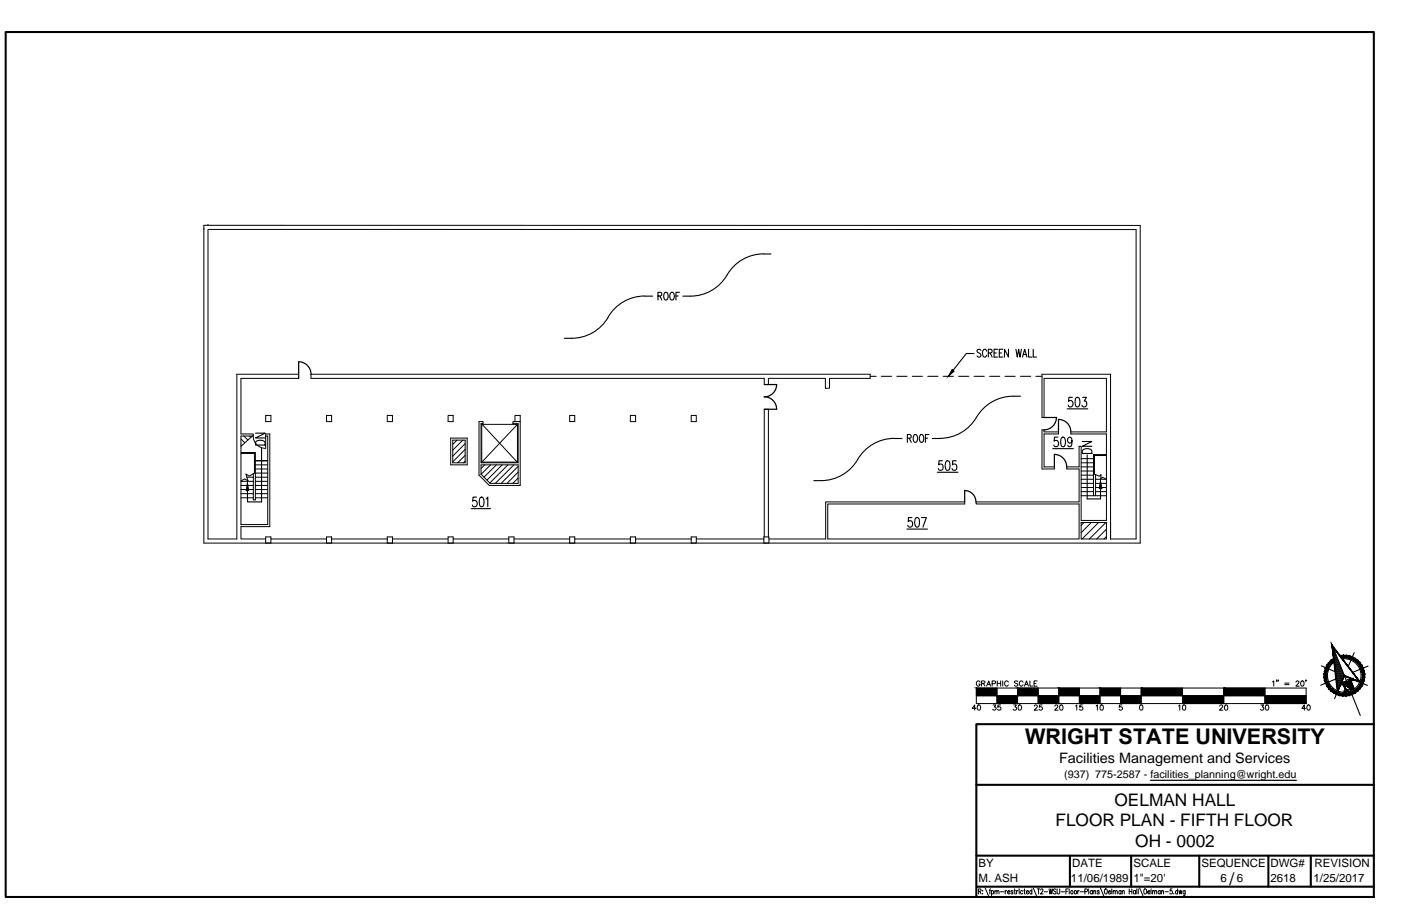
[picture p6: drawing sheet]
<svg xmlns="http://www.w3.org/2000/svg" width="432mm" height="279mm" viewBox="0 0 432 279" stroke-linecap="round" stroke-linejoin="round" font-family="sans-serif">
<!-- layer: A-EXISTING -->
<g fill="none" stroke="#000" stroke-width=".31">
<path d="M62.8 70.8h.1M62.8 69.5h288.6v98h-288.6zM64.1 69.5h.1M92 116.7h-17.7v17.1h3.8v.7h-3.8v5h4.4v14.6h-.6v-8M92 115.4h-19v50.8h-8.9v-95.4h286.1v95.4h-7.9v-50.8h-21.1v13.3h.6v-12h19.2v16.5h-11v.6h11v26.7h-7.8v-22.9h-.6v6.4h-3.8v.6h3.8v10.2h-31.8v.6h31.8v10.8h-77.5v-10.8h42.2v-.6h-42.8v11.4h-17.5M95.9 115.4h172.3v1.3h-12.5v3h-1.3v-3h-17.6v1.9h-1.2v-1.9h-139.7zM268.2 116h1.9M271.6 116h3.2M276.4 116h3.2M281.1 116h3.2M285.9 116h3.2M290.7 116h3.1"/>
<path d="M295.5 116h3.1M300.2 116h3.2M305 116h3.2M309.7 116h3.2M314.5 116h3.2M319.2 116h2M77.8 134.5l-3.5 3.1M78 134.4a3.8 3.8 0 0 0 3.9 3.9M81.9 134.5h.6v27.3h-8.2v-22h4.1v6.1l-1.6 .9-1-.6 .6 2.1-1-.6-1.1 .7M81.9 138.3v-4.5h1.3v28.6h-8.9v3.8h7.6M81.9 128.1h1.6v1.9h-1.6zM100.6 128.1h1.6v1.9h-1.6z"/>
<path d="M119.4 128.1h1.6v1.9h-1.6zM138.1 128.1h1.6v1.9h-1.6zM138.9 135.1h5.1v8.3h-5.1zM139.5 135.7h3.9v7h-3.9zM148.6 130.9l10.8 11.6M158.7 130v-1.9h1.6v1.9h-2.2v.7h1.6v12h-11.4v-12h.6v-.7h-1.3v16.5l3.2 3.2h9.5v-19.7M159.5 130.9h-11v11.6h11v-11.6l-11 11.6M175.6 128.1h1.5v1.9h-1.5zM194.3 128.1h1.6v1.9h-1.6zM213 128.1h1.6v1.9h-1.6zM321.2 132.6h.6v.6h4.4v.6h-4.4v10.2h3.2v.6h-3.8zM74.3 148.4h3.8"/>
<path d="M74.3 149.7h3.8M74.3 151h3.8M74.3 152.2h3.8M74.3 153.5h3.8M76.1 147.2h2M78.7 148.4h3.8M78.7 149.7h3.8M78.7 151h3.8M78.7 147.2h3.8M78.7 152.2h3.8M78.7 153.5h3.8M78.7 143.4h3.8"/>
<path d="M78.7 144.6h3.8M78.7 145.9h3.8M82.5 142.1h-3.8h3.8M148.3 143.4h11.4v5.7h-8.6l-2.8-2.9zM333.2 149.1h3.8M333.2 142.7h3.8M333.2 151.6h3.8M333.2 150.3h3.8M333.2 147.8h3.8M333.2 152.9h7.8M333.2 146.5h3.8M333.2 144h3.8"/>
<path d="M333.2 145.3h3.8M333.2 141.4h3.8M337.7 149.1h3.3M337.7 146.4v6.5M337.7 151.6h3.3M337.7 150.3h3.3M341 140.5h-3.7v5.7l1.6 .7 .5-.5-.1 1.3 .5-.5 1.2 .6h-3.3M341 140.2h-4v12.7M81.9 165.6h1.6v1.9h-1.6zM83.5 166.2h17.1M100.6 167.5v-1.9h1.6v1.9M102.2 166.2h17.2"/>
<path d="M119.4 167.5v-1.9h1.6v1.9M121 166.2h17.1M138.1 167.5v-1.9h1.6v1.9M139.7 166.2h17.1M156.8 167.5v-1.9h1.6v1.9M158.4 166.2h17.2M175.6 167.5v-1.9h1.5v1.9M177.1 166.2h17.2M194.3 167.5v-1.9h1.6v1.9M195.9 166.2h17.1M213 165.6h1.6v1.9h-1.6zM214.6 166.2h20.8"/>
<path d="M235.4 165.6h1.6v1.9h-1.6zM235.6 165.6v-39.4h1.2v39.4M333.2 161.1v5.1h7.8v-5.1M341 161.1h-7.8h7.8"/>
</g>
<!-- layer: A-NOTE -->
<g fill="none" stroke="#000" stroke-width=".34">
<path d="M235.4 78.3a13.3 13.3 0 0 0-11.9 7.5 13.7 13.7 0 0 1-13 5.5M235.4 78.3h2.2M201.1 91.3a13.6 13.6 0 0 0-14.3 7.5 13.6 13.6 0 0 1-12.8 5.5M202.8 91.3l1-.1 .2-.4-.2-.5-1-.2v2.4M203.4 91.3l.6 1.2M204.9 90.3l.2-.2a1.36 1.36 0 0 1 .3 2.4 1.29 1.29 0 0 1-.5-2.2zM206.8 90.3l.2-.2a1.36 1.36 0 0 1 .3 2.4 1.28 1.28 0 0 1-1-.9 1.28 1.28 0 0 1 .5-1.3zM208.3 91.3h.7M209.4 90.1h-1.1v2.4M300.2 109h-2.4l-4 5.2M302.3 108a.6 .6 0 0 0-.8-.3 .6 .6 0 0 0-.3 .8l.8 .5a.63 .63 0 0 1 .2 1 .63 .63 0 0 1-1.1-.2M304.1 108.3a.67 .67 0 0 0-.8-.6 .67 .67 0 0 0-.5 .9v.6a.67 .67 0 0 0 .5 .9 .67 .67 0 0 0 .8-.6"/>
<path d="M304.6 108.9l1-.2 .2-.3-.2-.6-1-.1v2.4M305.2 108.9l.6 1.2M306.4 108.9h.7M307.5 107.7h-1.1v2.4h1.1M308 108.9h.7M309.1 107.7h-1.1v2.4h1.1M310.8 107.7v2.4l-1.2-2.4v2.4M313.1 107.7l.4 2.4 .5-2.4 .4 2.4 .4-2.4M315.1 110.1l.7-2.4 .7 2.4M315.4 109.3h.8M317 107.7v2.4h1M318.4 107.7v2.4h1.1"/>
<path d="M78.8 133.6h2.9l-2.9 1.5h2.9M78.9 136.2a1.93 1.93 0 0 1 2.8 .3v.8h-2.9zM80.6 138.2v16.6h-4.3v-3.5M275.6 135.2a13.3 13.3 0 0 0-11.9 7.5 13 13 0 0 1-10.6 5.5M275.6 135.2h2.4M279.7 135.1h1l.2-.4-.2-.6-1-.1v2.4M280.3 135.1l.6 1.3M281.8 134.1l.2-.1a1.27 1.27 0 0 1 .8 1.2 1.27 1.27 0 0 1-.8 1.2 1.69 1.69 0 0 1-.2-2.3zM283.7 134.1l.2-.1a1.27 1.27 0 0 1 .8 1.2 1.27 1.27 0 0 1-.8 1.2 1.69 1.69 0 0 1-.2-2.3zM285.2 135.1h.7M286.3 134h-1.1v2.4M287.3 135.2h2.4"/>
<path d="M312.2 122.2a13.4 13.4 0 0 0-11.9 7.4 13 13 0 0 1-10.6 5.6M312.3 122.2h2.2M333.6 136.2h2.9l-2.9 1.4h2.9M333.7 138.8a1.87 1.87 0 0 1 2.8 .3v.7h-2.9zM250.8 148.2h2.3M335.1 140.3v13.6h4.1v-3.2"/>
</g>
<!-- layer: HATCH -->
<g fill="none" stroke="#000" stroke-width=".31">
<path d="M74.3 135.4l1.2 1.1M74.3 137.2l.2 .2M75.2 134.5l1.2 1.2M76.9 134.5l.4 .3M140.9 135.7l-1.4 1.3M142.6 135.7l-3.1 3.1M143.4 136.8l-3.9 3.8M143.4 138.6l-3.9 3.8M143.4 140.4l-2.3 2.3M143.4 142.2l-.6 .5M149.4 143.4l-1.1 1.1M151.2 143.4l-2.9 2.9"/>
<path d="M153 143.4l-3.8 3.8M154.8 143.4l-4.7 4.7M156.6 143.4l-5.6 5.5M158.4 143.4l-5.7 5.7M159.7 143.8l-5.3 5.3M159.7 145.6l-3.4 3.5M159.7 147.4l-1.7 1.7M334.1 161.1l-.9 .9M336.4 161.1l-3.2 3.2M338.6 161.1l-5.1 5.1M340.8 161.1l-5 5.1M341 163.2l-3 3"/>
<path d="M341 165.5l-.8 .7"/>
</g>
<!-- layer: A-NOTE -->
<path d="M293.5 113.9l.6 .5-1.8 1.6zM76.3 148.9l.3 2.4h-.7zM339.2 148.3l.4 2.4h-.8z" fill="#000" stroke="#000" stroke-width=".31"/>
<!-- layer: A-DOOR -->
<path d="M92 111.6a3.8 3.8 0 0 1 3.9 3.8M92 111.6v5.1M235.6 118.6h3.8a3.8 3.8 0 0 1-3.9 3.8M235.5 122.4a3.8 3.8 0 0 1 3.9 3.8h-3.8M321.8 128.7h3.8a3.8 3.8 0 0 1-3.8 3.9M330 133.2a3.8 3.8 0 0 0-3.8-3.9v3.9M297.3 151.3a3.5 3.5 0 0 1 3.5 3.5M297.3 151.3v3.5M328.8 144a3.8 3.8 0 0 0-3.9-3.9l.1 3.9" fill="none" stroke="#000" stroke-width=".38"/>
<!-- layer: ROOM-NUMBER -->
<g fill="none" stroke="#000" stroke-width=".34">
<path d="M324.5 138.4h6.3M326.1 134.8h-1.1l-.1 1.3a.89 .89 0 0 1 1.4 .7 .89 .89 0 0 1-1.4 .7l-.1-.3M327.2 135l.6-.2a2.02 2.02 0 0 1 0 3h-.3a1.38 1.38 0 0 1-.6-1.7zM328.9 126.1h6.4M330.4 135.8l-.3 .7a.88 .88 0 0 1-1.2-.6 .88 .88 0 0 1 .8-1.1 1.21 1.21 0 0 1 .7 1.7l-.3 1.1-.6 .2-.4-.5M330.5 122.5h-1l-.2 1.3a.95 .95 0 0 1 1.5 .5 .95 .95 0 0 1-1.1 1.2l-.5-.6M331.7 122.7l.5-.2a2.02 2.02 0 0 1 0 3h-.2a1.38 1.38 0 0 1-.6-1.7zM333.7 122.5h1.1l-.6 1.2a.86 .86 0 0 1 .7 1.2 .86 .86 0 0 1-1.3 .3l-.1-.3M145.3 156.9h5.9M146.9 153.3h-1.1l-.1 1.3a.89 .89 0 0 1 1.4 .7 .89 .89 0 0 1-1.4 .7l-.1-.3M148 153.5l.6-.2a2.02 2.02 0 0 1 0 3h-.2a1.38 1.38 0 0 1-.7-1.7zM149.8 153.9l.5-.6v3"/>
<path d="M281.1 159.6h-1.1l-.1 1.3 .1-.2a.92 .92 0 0 1 1.3 .9 .92 .92 0 0 1-1.3 .8l-.2-.4M282.3 159.7l.5-.1a1.38 1.38 0 0 1 .6 1.7l-.3 1.1-.6 .2a2.28 2.28 0 0 1-.2-2.9zM284 159.6h1.5l-1 3M288.9 145.6h6.3M290.5 142.1h-1.1v1.1a.92 .92 0 0 1 1.3 .9 .92 .92 0 0 1-1.3 .8l-.2-.4M291.6 142.3l.6-.2a2.36 2.36 0 0 1 .3 2.8l-.6 .1a2.23 2.23 0 0 1-.3-2.7zM294.7 142.1h-1.1v1.1a.92 .92 0 0 1 1.3 .9 .92 .92 0 0 1-1.3 .8l-.2-.4M279.5 163.2h6.3"/>
</g>
<!-- layer: BORDER -->
<path d="M1.7 9.9h421.7v266.7h-421.7zM423.4 223.3h-122.5v53.3M300.9 242h122.5M300.9 263.9h122.5M301.1 273.4h122.3M329.7 263.9v9.5M348.6 263.9v9.5M369.6 263.9v9.5M390.9 263.9v9.5M404 263.9v9.5" fill="none" stroke="#000" stroke-width=".63"/>
<!-- layer: BORDER-NOTE -->
<path d="M354.6 240.6h45" fill="none" stroke="#000" stroke-width=".38"/>
<g fill="none" stroke="#000" stroke-width=".31">
<path d="M301.6 274.9l.7-.1v-.6l-.7-.1v1.6M302 274.9l.4 .8M302.9 274.6h.1M302.9 275.6h.1M303.6 273.8l1 2.4M304.9 274.6h.4M305.3 274.1l-.2 .3v1.3M305.6 274.9l.1-.2a.44 .44 0 0 1 .6 .5 .44 .44 0 0 1-.7 .3M305.6 274.6v1.6M306.6 275l.3-.4 .3 .1 .1 1M306.6 274.6v1.1M307.3 275l.3-.4 .2 .1 .1 1"/>
<path d="M308.3 275h1.1M309.8 274.6v1.1M310.3 274.6l-.5 .5M310.6 275.1h.6l-.1-.4a.44 .44 0 0 0-.5 .5 .44 .44 0 0 0 .6 .3M312.2 274.9l-.2-.3-.4 .1v.3l.6 .5-.2 .2-.4-.2M312.6 274.6h.3M312.7 274.1v1.3l.3 .3M313.3 274.6v1.1M313.8 274.6l-.5 .5M314.1 274.2h.1M314.1 274.6v1.1M315.2 274.9l-.1-.2a.45 .45 0 0 0-.6 .5 .45 .45 0 0 0 .7 .3"/>
<path d="M315.6 274.6h.3M315.7 274.1v1.3l.3 .3M316.3 275.1h.7l-.1-.4a.44 .44 0 0 0-.6 .5 .44 .44 0 0 0 .7 .3M318 274.9l-.1-.2a.44 .44 0 0 0-.6 .5 .44 .44 0 0 0 .7 .3M318 274.1v1.6M318.4 273.8l1.1 2.4M319.7 274.1h.8M320.1 274.1v1.6M320.8 274.5v-.1a.36 .36 0 0 1 .5-.2 .36 .36 0 0 1 .1 .5l-.7 1h.8M321.8 275h1M323.3 274.1l.3 1.6 .3-1.6 .3 1.6 .3-1.6M325.5 274.3l-.3-.2-.5 .2 .1 .4 .5 .3a.42 .42 0 0 1 0 .7 .42 .42 0 0 1-.6-.2"/>
<path d="M325.8 274.1l.1 1.4 .3 .2 .2-.1 .2-.3v-1.2M327 275h1.1M328.5 274.9h.5M329.3 274.1h-.8v1.6M329.5 274.1v1.6M332.2 274.6v1.1M332.6 274.6l-.4 .5M332.9 275h1M334.4 275l.6-.1 .1-.7-.7-.1v1.6M335.5 274.1v1.6M336.7 274.9l-.1-.2a.44 .44 0 0 0-.6 .5 .44 .44 0 0 0 .7 .3M336.7 274.6v1.1"/>
<path d="M337.1 275l.3-.4 .3 .1v1M337.1 274.6v1.1M338.8 274.9l-.2-.3-.4 .1v.3l.6 .5-.2 .2-.4-.2M339.1 273.8l1.1 2.4M340.5 274.3l.2-.2a.77 .77 0 0 1 .6 .8 .77 .77 0 0 1-.7 .7l-.2-.5zM341.6 275.1h.7l-.1-.4a.44 .44 0 0 0-.6 .5 .44 .44 0 0 0 .7 .3M342.7 274.1v1.6M343.1 275l.3-.4 .3 .1v1M343.1 274.6v1.1M343.7 275l.3-.4 .3 .1 .1 1M345.5 274.9l-.1-.2a.44 .44 0 0 0-.6 .5 .44 .44 0 0 0 .7 .3M345.5 274.6v1.1"/>
<path d="M345.9 275l.3-.4 .3 .1v1M345.9 274.6v1.1M348 274.9h.8M348 274.1v1.6M348.8 274.1v1.6M350 274.9l-.1-.2a.45 .45 0 0 0-.6 .5 .45 .45 0 0 0 .7 .3M350 274.6v1.1M350.4 274.1v1.6M350.8 274.1v1.6M351.3 273.8l1 2.4M352.6 274.3l.3-.2a.82 .82 0 0 1 .5 .8 .82 .82 0 0 1-.5 .8l-.4-.6zM353.8 275.1h.6l-.1-.4a.44 .44 0 0 0-.6 .5 .44 .44 0 0 0 .7 .3"/>
<path d="M354.8 274.1v1.6M355.2 275l.3-.4 .3 .1 .1 1M355.2 274.6v1.1M355.9 275l.3-.4 .2 .1 .1 1M357.6 274.9l-.1-.2a.44 .44 0 0 0-.6 .5 .44 .44 0 0 0 .7 .3M357.6 274.6v1.1M358 275l.3-.4 .3 .1v1M358 274.6v1.1M359.1 275h1M361.2 274.1h-.5l-.1 .7a.46 .46 0 0 1 .7 0 .46 .46 0 0 1-.1 .7 .46 .46 0 0 1-.6-.1M361.8 275.6h.1M362.9 274.9v-.2a.44 .44 0 0 0-.7 .5 .44 .44 0 0 0 .7 .3"/>
<path d="M362.9 274.1v1.6M363.4 274.6l.2 1.1 .2-1.1 .2 1.1 .3-1.1M365.3 274.6l-.1 1.5-.4 .1M365.3 274.9l-.2-.2a.44 .44 0 0 0-.5 .5 .44 .44 0 0 0 .7 .3"/>
<circle cx="330.4" cy="275.1" r=".48"/>
<circle cx="331.5" cy="275.1" r=".49"/>
</g>
<!-- layer: NORTH -->
<g fill="#000" stroke="#000" stroke-width=".31">
<path d="M413.4 210.7l.5-.2zM414.9 213.4l.5-.4zM415.5 211.9l1.3-.8 .5 1.2zM415.6 209.9l.6-.3zM416.1 209.9l.2-.1zM416.2 210l.1-.1zM416.4 209.7l.2-.1z"/>
<path d="M408.5 210.7l.7-.3-.2 1.2zM409.2 210.4l-.2 1.2 .6-.4zM409 211.6l.6-.4-.1 1.2zM409.6 211.2l-.1 1.2 .6-.5zM409.5 212.4l.6-.5 .1 1.2zM410.1 211.9l.1 1.2 .5-.6zM410.7 212.5l.3 1.2-.8-.6zM410.7 212.5l.3 1.2 .4-.6zM411.4 213.1l.5 1-.9-.4zM411.4 213.1l.5 1 .3-.6zM412.2 213.5l.6 1-.9-.4zM412.2 213.5l.6 1 .2-.7zM413 213.8l.8 .8-1-.1zM413 213.8l.8 .8v-.7zM413.8 213.9l1 .7h-1zM413.8 213.9l1 .7-.1-.7zM414.7 213.9l1 .6-.9 .1zM414.7 213.9l1 .6-.1-.7zM415.6 213.8l1.1 .4-1 .3zM415.6 213.8l1.1 .4-.3-.7zM416.4 213.5l1.2 .3-.9 .4zM416.4 213.5l1.2 .3-.4-.7zM417.2 213.1l1.2 .1-.8 .6zM417.2 213.1l1.2 .1-.5-.6zM417.9 212.6l1.2-.1-.7 .7zM417.9 212.6l1.2-.1-.6-.5zM418.5 212l1.2-.3-.6 .8zM419 211.3l-.5 .7 1.2-.3zM419 211.3l1.1-.5-.4 .9zM419.5 210.5l-.5 .8 1.1-.5zM419.5 210.5l1-.6-.4 .9zM419.7 209.7l-.2 .8 1-.6zM419.7 209.7l.9-.8-.1 1zM419.9 208.8l-.2 .9 .9-.8zM420.6 208v.9l-.7-.1zM419.9 208v.8l.7-.8zM420.5 206.9l.1 1.1h-.7zM419.7 207.1l.2 .9 .6-1.1zM420.2 206l.3 .9-.8 .2zM419.5 206.3l.2 .8 .5-1.1zM419.7 205.2l.5 .8-.7 .3zM419.1 205.5l.4 .8 .2-1.1zM419.2 204.4l.5 .8-.6 .3zM418.6 204.8l.5 .7 .1-1.1zM418.5 203.7l.7 .7-.6 .4zM418.5 203.7l-.4 .5 .5 .6zM417.8 203.1l.7 .6-.4 .5zM417.8 203.1l-.4 .6 .7 .5zM416.9 202.6l.9 .5-.4 .6zM416.9 202.6l-.3 .7 .8 .4zM416 202.3l.9 .3-.3 .7zM416 202.3l-.2 .7 .8 .3zM415.1 202.1l.9 .2-.2 .7zM415.1 202.1l-.1 .7 .8 .2zM414.1 202.1h1l-.1 .7zM414.1 202.1v.7h.9zM413.1 202.2l1-.1v.7zM413.1 202.2l.2 .7 .8-.1z"/>
<path d="M410.2 203.6l.7-.6 .4 .7zM410.2 203.6l.4 .6 .7-.5zM410.2 203.6l.4 .6-1.1 .2zM409.5 204.4l.6 .4 .5-.6zM409.5 204.4l.6 .4-1.1 .3zM409 205.1l.6 .4 .5-.7zM409 205.1l.6 .4-1.1 .5zM408.5 206l.7 .3 .4-.8zM408.5 206l.7 .3-1 .6zM408.2 206.9l.8 .2 .2-.8zM408.2 206.9l.8 .2-.9 .8zM408.1 207.9h.7l.2-.8zM408.1 207.9h.7l-.7 .9zM408.8 207.9l-.7 .9h.7zM408.1 208.8h.7l-.6 1zM408.8 208.8l-.6 1 .7-.2zM408.2 209.8l.7-.2-.4 1.1zM408.9 209.6l-.4 1.1 .7-.3z"/>
<path d="M410.5 198.8l1.6 14.4 .3-.1zM410.5 198.8l.3 .7 1.6 13.6zM410.5 198.8l.3 .7 8.7 11.1zM410.8 199.5l8.7 11.1-.7-.5zM414.4 208.5l5.1 2.1-.7-.5zM414.3 208.2l4.5 1.9-4.4-1.6zM414.3 208.2l-2 5 2.1-4.7zM414.3 208.2l-2 5-.1-.1z"/>
<path d="M413.5 210.8l.8-.4zM413.5 210.8l.8-.4z"/>
<path d="M414.1 211.2l.8 1.6zM414.1 211.2l.8 1.6-.1 .2z"/>
<path d="M413.9 210.7l1-.6zM413.9 210.7l1-.6z"/>
<path d="M414.5 213.4l.2-.1zM414.5 213.4l.2-.1z"/>
<path d="M414.5 213.4l.2-.1zM414.5 213.4l.2-.1z"/>
<path d="M413.8 210.7l1 2.3zM413.9 210.6l.9 2.3zM413.4 210.9l.5-.3zM413.5 210.8l.4-.2zM413.4 210.7v.2zM413.4 210.7l1.5-.6zM413.5 210.7l1.4-.6zM414.9 210.1l1.6 1zM414.9 210.2l1.8 1.1zM416.2 210.1l.5 1.2zM416.2 210.1l.5 1.2z"/>
<path d="M414.8 213.2l.2-.2zM414.8 213.2l.2-.2z"/>
<path d="M414.8 213.2l.2-.2zM414.8 213.2l.2-.2z"/>
<path d="M414.9 213.4l.5-.4zM414.9 213.3l.6-.2z"/>
<path d="M413.9 210.8l1.4-.4-.4-.3zM413.9 210.8l1.4-.4-1.2 .8z"/>
<path d="M414.8 213l.1-.2zM414.8 213l.1-.1z"/>
<path d="M414.8 213h.2zM414.8 213h.2z"/>
<path d="M414.8 213h.2zM414.8 213h.2z"/>
<path d="M414.8 213.1l.2-.1zM414.8 213.1l.2-.1zM414.8 213.1l.2-.1zM414.8 213.1l.2-.1z"/>
<path d="M414.8 213.1l.2-.1zM414.8 213.1l.2-.1z"/>
<path d="M414.8 213.1l.2-.1zM414.8 213.1l.2-.1zM414.8 213.2l.2-.2zM414.8 213.2l.2-.2z"/>
<path d="M414.8 213.2l.2-.2zM414.8 213.2l.2-.2z"/>
<path d="M414.8 213.2l.2-.2zM414.8 213.2l.2-.1z"/>
<path d="M414.8 213.2l.3-.1zM414.8 213.2l.3-.1z"/>
<path d="M414.8 213.2l.3-.1zM414.7 213.3l.4-.2zM414.7 213.3l.4-.2zM414.7 213.3l.4-.2z"/>
<path d="M414.5 213.4l.6-.3zM414.5 213.4l.6-.3zM414.5 213.4l.6-.3zM414.5 213.4l.6-.3z"/>
<path d="M414.5 213.5l.6-.4zM414.5 213.5l.6-.4zM414.5 213.5l.6-.4zM414.5 213.5l.6-.4z"/>
<path d="M414.5 213.5l.6-.4zM414.5 213.5l.6-.4zM414.5 213.5l.6-.4zM414.5 213.5l.6-.4z"/>
<path d="M414.5 213.5l.7-.4zM414.5 213.5l.7-.4z"/>
<path d="M414.6 213.5l.6-.4zM414.6 213.5l.6-.4z"/>
<path d="M414.6 213.5l.7-.4zM414.6 213.5l.7-.4z"/>
<path d="M414.7 213.4l.6-.3zM414.7 213.4l.6-.3z"/>
<path d="M414.2 211.1l1.4-.6-.3-.1zM414.2 211.1l1.4-.6-1.1 .8z"/>
<path d="M414.8 213.4l.5-.4zM414.8 213.4l.5-.4z"/>
<path d="M415.4 213l.1 .2zM414.5 213.5l1-.3zM414.5 213.5l.9-.4zM414.5 213.4v.1z"/>
<path d="M415.5 211.9l1.2 .8 .6-.4zM416.7 212.7l.6-.4z"/>
<path d="M414.5 211.3l2.1-.1-1-.7zM414.5 211.3l2.1-.1-1.1 .7z"/>
<path d="M415.6 209.8v.2zM415.6 209.8l1-.4zM415.7 209.9l.9-.5zM416.6 209.4l.1 .2z"/>
<path d="M415.7 209.9l.5-.3zM415.7 209.9l.5-.3z"/>
<path d="M415.7 209.9l.5-.3zM415.7 209.9l.5-.3z"/>
<path d="M415.7 209.9l.6-.3zM415.7 209.9l.6-.3z"/>
<path d="M415.8 209.9l.6-.4zM415.8 209.9l.6-.4z"/>
<path d="M416.1 209.9l.2-.1zM416.1 209.9l.2-.1zM416.1 209.9l.2-.1zM416.1 209.9l.2-.1z"/>
<path d="M416.1 209.9h.2zM416.1 209.9l.2-.1z"/>
<path d="M416.1 209.9h.2zM416.1 209.9h.2z"/>
<path d="M416.2 210l.1-.1zM416.2 210l.1-.1z"/>
<path d="M416.3 210.1l1 2.3zM416.3 210.1l1 2.3zM416.7 212.7l.6-.3zM416.7 212.6l.6-.2zM414.3 211.2l2.4 1.5zM414.1 211l2.6 1.6zM414.1 211l.9 1.9zM414.1 211l.9 1.9z"/>
<path d="M416.1 209.9l.2-.2zM416.1 209.9l.2-.2zM416.1 209.9l.2-.2zM416.1 209.9l.3-.2z"/>
<path d="M416.1 209.9l.2-.1zM416.1 209.9l.2-.2z"/>
<path d="M416.1 209.9l.2-.1zM416.1 209.9l.2-.1zM416.1 209.9l.2-.1z"/>
<path d="M416.2 210l.1-.1zM416.2 210l.1-.1z"/>
<path d="M416.2 210l.1-.1zM416.2 210l.1-.1z"/>
<path d="M416.2 210.1l.1-.2zM416.2 210.1l.1-.1z"/>
<path d="M416.2 210.1h.2zM416.2 210.1h.2z"/>
<path d="M415.9 209.9l.5-.4zM415.9 209.9l.5-.4z"/>
<path d="M416.1 209.9l.3-.2zM416.1 209.9l.3-.2z"/>
<path d="M416.1 209.9l.3-.2zM416.1 209.9l.3-.2z"/>
<path d="M416.2 210.2l.6 .9-.4-1zM416.2 210.2l.6 .9-.2 .1z"/>
<path d="M415.9 209.9l.6-.4zM415.9 209.9l.6-.4zM415.9 209.9l.6-.4zM415.9 209.9l.6-.4z"/>
<path d="M415.9 209.9l.7-.4zM415.9 209.9l.7-.4z"/>
<path d="M416 209.9l.6-.4zM416 209.9l.6-.4z"/>
<path d="M416 209.9l.6-.4zM416 209.9l.6-.4z"/>
<path d="M416 209.9l.6-.4zM416 209.9l.6-.3zM416.1 209.9l.5-.3zM416.1 209.9l.5-.3z"/>
</g>
<g fill="none" stroke="#000" stroke-width=".31">
<path d="M414.7 213.2v.1M414.7 213.2l.1 .1M414.8 213.2h.1M414.8 213.1h.1M415.1 213v.1M415.7 209.9v.1M415.9 209.9h.1M416 209.9h.1M416.1 209.9h.1M416.2 209.9l-.1 .1M416.3 209.8h.1M416.3 209.9h.1"/>
<path d="M416.4 209.6l-.1 .1"/>
</g>
<circle cx="414.9" cy="212.9" r=".17" fill="#000"/>
<g fill="none" stroke="#000" stroke-width=".34">
<path d="M410.6 199.2l4.5 11M410.7 199.3v.1M410.9 199.7l-.2 .2M411 200l-.2 .5M407.3 205.3l4.3 1.9M411.2 200.4l-.3 .6M411.3 200.8l-.4 .8M411.5 201.1l-.5 1M411.6 201.5l-.5 1.2M411.7 201.8l-.6 1.5M411.8 209.4l-4.8 1.9M411.9 202.2l-.7 1.6"/>
<path d="M412 202.6l-.8 1.8M412.2 202.9l-.9 2M412.3 203.3l-.9 2.2M412.5 203.6l-1 2.5M412.6 204l-1.1 2.6M412.8 204.4l-1.2 2.8M412.9 204.7l-1.3 3M413.1 205.1l-1.4 3.2M413.1 211.1l-1.8 4.3M413.2 205.5l-1.5 3.3M413.3 205.8l-1.5 3.6M413.5 206.2l-1.6 3.7"/>
<path d="M413.6 206.6l-1.6 3.9M413.7 203.2a5.2 5.2 0 0 1 5.7 6.3 5.2 5.2 0 0 1-7.9 3.2 5.2 5.2 0 0 1-.3-8.5M413.8 206.9l-1.8 4.1M413.9 207.3l-1.8 4.3M414.1 207.7l-2 4.4M414.2 208l-2 4.7M415.9 212.1l3.3 8.5M417.1 209.5l4.3 1.9M417.4 201.3l-1.9 4.3M421.7 205.4l-4.8 2"/>
</g>
<!-- layer: Graphic Scale -->
<g fill="none" stroke="#000" stroke-width=".31">
<path d="M300.8 218.5h-1.2l.8-1.1v1.6M300.9 212.2h101.7v4.8h-101.7zM300.9 214.6h101.7M301.4 217.5a.79 .79 0 0 1 .9 .6 .79 .79 0 0 1-.5 .9l-.5-.3zM302.1 210.4a.59 .59 0 0 0-.7-.4 .59 .59 0 0 0-.5 .6v.4a.58 .58 0 0 0 .6 .6 .58 .58 0 0 0 .6-.6h-.4M302.5 210.7h.9l.2-.4-.4-.3h-.7v1.6M303 210.7l.6 .9M304.1 211.6l.6-1.6 .6 1.6M304.3 211h.8M305.8 210.8l.9-.1 .1-.4-.3-.3h-.7v1.6M306.1 217.4h.8l-.4 .6a.53 .53 0 0 1 .5 .5 .53 .53 0 0 1-.4 .6 .53 .53 0 0 1-.6-.4M307.3 212.2v4.8"/>
<path d="M307.4 210v1.6M307.4 210.7h1M308.4 217.4h-.8l-.1 .7a.56 .56 0 0 1 .9 0 .56 .56 0 0 1-.2 .8 .56 .56 0 0 1-.8-.2M308.4 210v1.6M309 210v1.6M310.8 210.4a.59 .59 0 0 0-.7-.4 .59 .59 0 0 0-.5 .6v.4a.59 .59 0 0 0 .5 .6 .59 .59 0 0 0 .7-.4M312.4 217.4h.8l-.4 .6a.53 .53 0 0 1 .4 .9 .53 .53 0 0 1-.9-.2M313.6 212.2v4.8M313.7 210.2l-.4-.2-.7 .2 .1 .3 .9 .4v.6l-.6 .1-.4-.3M314 217.5a.73 .73 0 0 1 .9 .7 .73 .73 0 0 1-.9 .7l-.2-.6zM315.3 210.4a.59 .59 0 0 0-.6-.4 .59 .59 0 0 0-.5 .6v.4a.59 .59 0 0 0 .4 .6 .59 .59 0 0 0 .7-.4M315.7 211.6l.7-1.6 .6 1.6"/>
<path d="M316 211h.8M317.4 210v1.6h.9M318.7 210.7h.6M318.8 217.8l.2-.3 .4-.1 .3 .5-1 1.1h1.1M319.7 210h-1v1.6h1M320 212.2v4.8M321.2 217.4h-.8l-.1 .7a.56 .56 0 0 1 .8 0 .56 .56 0 0 1-.1 .8 .56 .56 0 0 1-.8-.2M325.1 217.8l.3-.4h.3l.4 .5-1.1 1.1h1.1M326.3 212.2v4.8M326.8 217.5a.79 .79 0 0 1 .9 .6 .79 .79 0 0 1-.5 .9l-.5-.3zM331.5 217.7l.4-.3v1.6M332.7 212.2v4.8"/>
<path d="M333.6 217.4h-.8v.7a.56 .56 0 0 1 .8 0 .56 .56 0 0 1-.1 .8 .56 .56 0 0 1-.8-.2M337.8 217.7l.4-.3v1.6M339 212.2v4.8M339.3 217.5a.79 .79 0 0 1 .9 .6 .79 .79 0 0 1-.5 .9l-.6-.3-.1-.6zM345.4 212.2v4.8M345.8 217.4h-.8l-.1 .7a.57 .57 0 0 1 .9-.1 .57 .57 0 0 1-.1 .9 .57 .57 0 0 1-.8-.2M351.4 217.5a.79 .79 0 0 1 1 .6 .79 .79 0 0 1-.6 .9l-.5-.3zM351.7 212.2v4.8M363.2 217.7l.4-.3v1.6M364.5 212.2v4.8M364.7 217.5a.79 .79 0 0 1 .9 .6 .79 .79 0 0 1-.5 .9l-.6-.3-.1-.6zM375.9 217.8l.3-.4h.4l.3 .5-1.1 1.1h1.1"/>
<path d="M377.2 212.2v4.8M377.6 217.5a.78 .78 0 0 1 .9 .6 .78 .78 0 0 1-.5 .9l-.5-.3-.1-.6zM388.6 217.4h.8l-.4 .6a.53 .53 0 0 1 .4 .9 .53 .53 0 0 1-.9-.2M389.9 212.2v4.8M390.2 217.5a.79 .79 0 0 1 .9 .6 .79 .79 0 0 1-.5 .9l-.5-.3zM392.2 210.3l.4-.3v1.6M393.5 209.8h-.1h.1l-.1 .4M394 209.8h-.2h.2l-.2 .4M396 210.7h1.3M396 211.1h1.3M399.4 210.4l.3-.4 .7 .3-1 1.3h1M401.1 210.1a.79 .79 0 0 1 .9 .5 .79 .79 0 0 1-.5 1l-.5-.3-.1-.6z"/>
<path d="M402.4 218.5h-1.2l.8-1.1v1.6M402.6 209.8h-.2h.2l-.2 .4M403 217.5a.78 .78 0 0 1 .9 .6 .78 .78 0 0 1-.5 .9l-.5-.3-.1-.6z"/>
</g>
<g fill="#000" stroke="#000" stroke-width=".31">
<path d="M300.9 212.2l6.4 2.4v-2.4zM300.9 212.2l6.4 2.4h-6.4z"/>
<path d="M307.3 214.6l6.3 2.4v-2.4zM307.3 214.6l6.3 2.4h-6.3z"/>
<path d="M313.6 212.2l6.4 2.4v-2.4zM313.6 212.2l6.4 2.4h-6.4z"/>
<path d="M320 214.6l6.3 2.4v-2.4zM320 214.6l6.3 2.4h-6.3z"/>
<path d="M326.3 212.2l6.4 2.4v-2.4zM326.3 212.2l6.4 2.4h-6.4z"/>
<path d="M332.7 214.6l6.3 2.4v-2.4zM332.7 214.6l6.3 2.4h-6.3z"/>
<path d="M339 212.2l6.4 2.4v-2.4zM339 212.2l6.4 2.4h-6.4z"/>
<path d="M345.4 214.6l6.3 2.4v-2.4zM345.4 214.6l6.3 2.4h-6.3z"/>
<path d="M351.7 212.2l12.8 2.4v-2.4zM351.7 212.2l12.8 2.4h-12.8z"/>
<path d="M364.5 214.6l12.7 2.4v-2.4zM364.5 214.6l12.7 2.4h-12.7z"/>
<path d="M377.2 212.2l12.7 2.4v-2.4zM377.2 212.2l12.7 2.4h-12.7z"/>
<path d="M389.9 214.6l12.7 2.4v-2.4zM389.9 214.6l12.7 2.4h-12.7z"/>
</g>
<text font-size="6.7" x="315.9" y="229.5">WRIGHT STATE UNIVERSITY</text>
<g font-size="5.3">
<text x="343.5" y="248.4">OELMAN HALL</text>
<text x="325.3" y="254.9">FLOOR PLAN - FIFTH FLOOR</text>
<text x="349.9" y="261.3">OH - 0002</text>
<text x="378.9" y="272.8">/</text>
</g>
<text font-size="4.4" x="326.4" y="235.4">Facilities Management and Services</text>
<g font-size="3.5">
<text x="301.6" y="267.4">BY</text>
<text x="330.4" y="267.4">DATE</text>
<text x="349.3" y="267.4">SCALE</text>
<text x="370.3" y="267.4">SEQUENCE</text>
<text x="391.6" y="267.4">DWG#</text>
<text x="405.2" y="267.4">REVISION</text>
<text x="301.6" y="272.1">M. ASH</text>
<text x="330.1" y="272.1">11/06/1989</text>
<text x="349.3" y="272.1">1&quot;=20'</text>
<text x="376.2" y="272.1">6</text>
<text x="381.2" y="272.1">6</text>
<text x="391.6" y="272.1">2618</text>
<text x="404.8" y="272.1">1/25/2017</text>
</g>
<text font-size="3.3" x="328" y="240">(937) 775-2587 - facilities_planning@wright.edu</text>
</svg>
